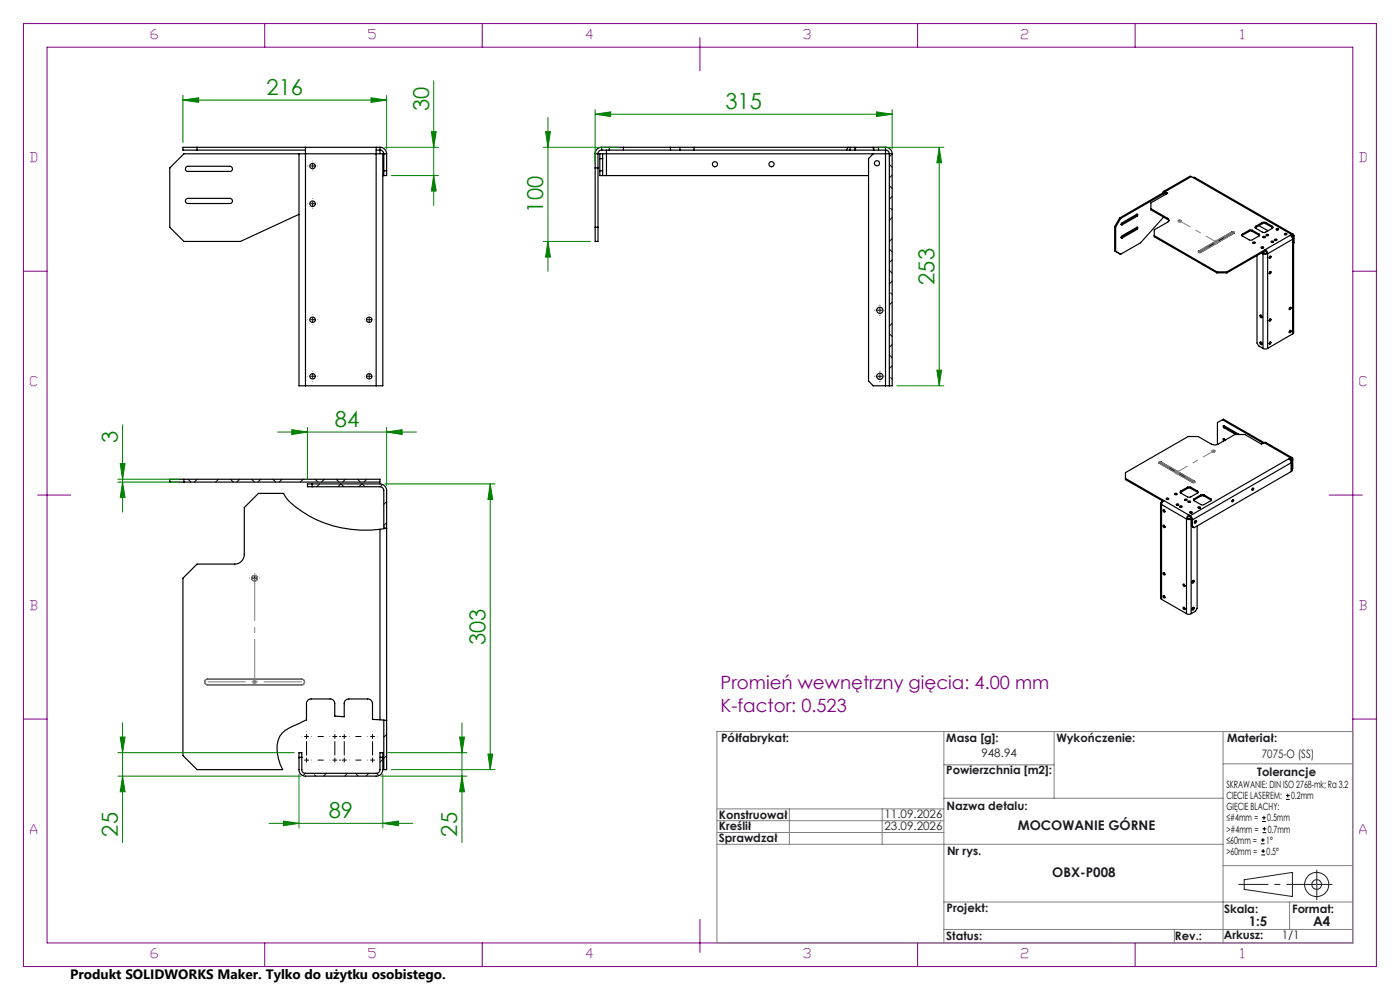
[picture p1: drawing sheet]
<svg xmlns="http://www.w3.org/2000/svg" width="297mm" height="210mm" viewBox="0 0 297 210" stroke-linecap="round" stroke-linejoin="round" font-family="sans-serif">
<g fill="none" stroke="#000" stroke-width=".25">
<path d="M39.5 35.4l.4-.1h8.9a.55 .55 0 0 1 .5 .5 .55 .55 0 0 1-.5 .6h-9.1l-.4-.5zM41.8 31.2v.6M63.4 32.6h1.4M63.4 32.6v49.2h1.4M63.4 32.6h-24.4l-3 3v12.6l3 3h12l12.4-5.7M64.8 31.2v1.4M64.8 32.6h15M64.8 32.6v49.2M79.8 31.2v1.4M79.8 32.6h1.4M79.8 32.6v49.2M79.8 31.8h.8"/>
<path d="M80.6 31.2a1.39 1.39 0 0 1 1.4 1.4M80.6 31.8a.78 .78 0 0 1 .8 .8M80.6 31.8v.8M80.6 31.2h-41.8v.6h26M80.6 31.2v.6M81.2 32.6v49.2h-1.4M81.2 37.2h.2M81.2 32.6h.2M81.4 32.6h.6M81.4 36.2h.6M81.4 32.6v4.6M82 32.6v4.6h-.6"/>
<path d="M126.3 32.6h.6M126.3 32.6v18.6h.6v-18.6M126.3 35.6h.6M127.2 36.2h.6M127.2 33.6h.6M127.6 31.8a.73 .73 0 0 0-.7 .8M127.6 31.2a1.33 1.33 0 0 0-1.3 1.4M127.6 31.2h14.6M127.6 31.8h14.6M127.6 31.2v.6M127.8 37.2h.9M127.8 32.6h.9"/>
<path d="M127.8 32.6h-.6v4.6h.6M127.8 32.6v4.6M128.7 31.8v.8M128.7 32.6h59.2M128.7 37.2h55.6M128.7 32.6v4.6M129.3 31.2v.6M132.3 31.2v.6M142.2 31.2h2.1M142.2 31.8h2.1M142.2 31.2v.6M144.3 31.2h36"/>
<path d="M144.3 31.8h36M144.3 31.2v.6M147.2 31.2v.6M179.9 31.2l-.3 .6M180.3 31.2h1.1M180.3 31.8h1.1M180.3 31.2v.6M181.4 31.2h3.9M181.4 31.8h3.9M181.4 31.2v.6M185.2 32.6l-.9 1v47.2l.9 1h2.7M185.3 31.2h1.1"/>
<path d="M185.3 31.8h1.1M185.3 31.2v.6M186.4 31.2h1.5M186.4 31.8h1.5M186.4 31.2v.6M187.9 31.2a1.39 1.39 0 0 1 1.4 1.4M187.9 31.8a.78 .78 0 0 1 .8 .8M187.9 32.6h.8M187.9 31.8v.8M187.9 31.2v.6M187.9 32.6v49.2M188.7 32.6h.6"/>
<path d="M188.7 32.6v49.2M189.3 32.6v49.2h-.6M252.7 37.5l-.3-.1-5.6 3.2M252.7 37.5l-5.5 3.2M252.7 37.5l.4 .2M253.1 37.7l.3-.1 21 12.1M253.1 37.7l20.9 12M39.5 42.2l.4-.1h8.9a.55 .55 0 0 1 .5 .5 .55 .55 0 0 1-.5 .6h-8.9l-.4-.1-.2-.4zM126.3 48.2h.6M236.5 48.1l.2 .1M236.5 53.2l.2 .1M236.5 48.1v5.1"/>
<path d="M236.5 53.2l1.2 .7M236.7 53.3l1 .6M236.7 48.2v5.1M237.5 46.2l-1 1.9M237.5 46.2l.2 .1M237.7 46.3l-1 1.9M237.8 50.4l.3 .1M241 45.8l-3.2 1.8 .3 .1M241 45.8l.2 .1M241 48.5l.2 .2M241 48.5l-3.2 1.8M241.2 45.5l-.2 .3"/>
<path d="M241.2 48.2l-.2 .3M241.2 48.7l.2-.2-.1-.3-3.2 1.8a.23 .23 0 0 0-.3 .2 .23 .23 0 0 0 .3 .3M241.2 45.9l.2-.2-.1-.3-3.2 1.9a.24 .24 0 0 0-.3 .2 .24 .24 0 0 0 .2 .2h.1M241.2 48.7l-3.1 1.8M241.2 45.9l-3.1 1.8M244.2 44.3l3.5 2M244.9 50l13.3 7.7M246.7 40.9l.2 .2M246.7 40.9l-9.2 5.3M246.8 46.1l-4.8 5.4-4.3 2.4M246.9 41.1l-9.2 5.2M247.2 40.7a.3 .3 0 0 0-.4-.1 .3 .3 0 0 0-.1 .3"/>
<path d="M247.2 40.9h-.3v.2M247.2 40.7l.5 .3-3.5 2v1.5l3.5 2.1M247.2 40.9l-.3 .2M247.2 40.7v.2M247.2 40.9l.3 .2M247.4 41.1l-.1 .1M247.7 46.3a.43 .43 0 0 1 .3 .4 .43 .43 0 0 1-.3 .4l-2.8 1.6v1.5l13.3 7.7M247.7 46.6l.3 .2M247.7 46.3v.3M250 46.8l.1-.1a.25 .25 0 0 1 .3 0 .25 .25 0 0 1 .1 .3l-.3 .1zM250 47h.5M258.2 57.7h2.1"/>
<path d="M258.2 57.7v.2M258.2 57.9h2.1M260.3 57.7v.2M261.3 49.2a.26 .26 0 0 1 .4-.1 .26 .26 0 0 1 .1 .4M261.3 49.5h.5M261.3 49.2l-7 4.1M261.3 49.5l-7 4v-.2M261.3 49.2v.3M261.8 49.5l-7.1 4a.25 .25 0 0 1-.3 .1 .25 .25 0 0 1-.1-.3M263.6 49.7a.19 .19 0 0 0-.2 .2 .19 .19 0 0 0 .2 .2l1.8 .9 1.8-1v-.2l-.1-.1M263.6 49.9l-.1 .1M263.6 49.7v.2"/>
<path d="M265 48.9h.7M265 49.1h.7M265 48.9l-1.4 .8M265 48.9v.2M265 49.1l-1.4 .8M265.7 48.9l1.4 .8M265.7 48.9v.2M265.7 49.1l1.4 .8M265.8 51.4h.1a.23 .23 0 0 1 .2-.1 .23 .23 0 0 1 .1 .3 .22 .22 0 0 1-.3 .1 .22 .22 0 0 1-.1-.3zM265.9 51.6h.3M266.4 48l-.2 .2 .1 .2 1.8 .9 1.9-.9 .1-.2-.2-.2M266.4 48.3l-.1 .1"/>
<path d="M266.4 48v.3M266.7 54.2v18.6l.3 .6 .9 .5M267.1 49.9l.1 .1M267.1 49.7v.2M267.1 47.9l1.9 1.1M267.5 52.4h.1a.23 .23 0 0 1 .3-.1 .23 .23 0 0 1 .1 .3h-.1a.22 .22 0 0 1-.2 .1 .22 .22 0 0 1-.2-.3zM267.6 52.6h.4M267.7 53.6l.2 .2M267.8 47.2h.7M267.8 47.4h.7M267.8 47.2l-1.4 .8M267.8 47.2v.2"/>
<path d="M267.8 47.4l-1.4 .9M267.9 53.5l.2 .2M267.9 53.8h1M267.9 53.8v20.1M268 50.1a.24 .24 0 0 1 .3 0 .24 .24 0 0 1 .1 .3h-.5zM268 50.4h.3M268.1 53.7h.6M268.1 53.7l-.2 .1M268.4 52.9l.5 .5v.4M268.4 53.2l.3 .5M268.4 52.9l-8.1 4.8M268.4 52.9v.3"/>
<path d="M268.4 53.2l-8.1 4.7M268.5 47.2l1.4 .8M268.5 47.2v.2M268.5 47.4l1.4 .9M268.6 49.8a.23 .23 0 0 1 .3-.1 .23 .23 0 0 1 .2 .2l-.4 .1zM268.7 50h.3M268.7 53.7l.2 .1M268.9 53.8v20.1M269.3 57.7l.3-.1 .1 .1a.26 .26 0 0 1-.1 .3 .26 .26 0 0 1-.3 0zM269.3 54.4l.3-.1v.2a.21 .21 0 0 1-.1 .3 .21 .21 0 0 1-.3-.1zM269.5 54.4l-.3 .3M269.5 57.6l-.3 .4"/>
<path d="M269.7 51.2h.5a.23 .23 0 0 1-.3 .3 .23 .23 0 0 1-.2-.3zM269.7 51.4h.4M269.9 48.3l.1 .1M269.9 48v.3M270.4 50.8h.4a.22 .22 0 0 1-.2 .2 .22 .22 0 0 1-.2-.2zM270.4 51h.4M270.8 48.5h.4l-.1 .2a.22 .22 0 0 1-.2 .1 .22 .22 0 0 1-.1-.3zM270.8 48.7h.3M272.5 49.6l.1-.1a.23 .23 0 0 1 .3 0 .23 .23 0 0 1 .1 .2l-.1 .1a.22 .22 0 0 1-.3 0 .22 .22 0 0 1-.1-.2zM272.6 49.8h.3M273.7 49.9l.4 .4 .1 .5M273.7 49.9l-5.3 3"/>
<path d="M273.9 50l.3 .2M274 49.7a.3 .3 0 0 1 .4 0 .3 .3 0 0 1 .1 .3M274 50l.2-.1 .1 .3M274 49.7l-.3 .2M274 49.7v.3M274 50l-.1 .1M274 50l.3 .2M274.2 50.2a.29 .29 0 0 1 .2 .3 .29 .29 0 0 1-.2 .3M274.2 50.8l-5.3 3M274.2 50.8v20M274.2 50.2l-.1 .1M274.3 50.2h.1"/>
<path d="M274.4 50.5v20.2l-.2 .1M274.5 50l-.2 .2M274.5 50l-.1 1.5M267.3 66.8l.3 .1a.25 .25 0 0 1 .1 .3 .25 .25 0 0 1-.2 .2l-.2-.4zM267.3 72.6l.4 .1a.22 .22 0 0 1 .1 .3 .22 .22 0 0 1-.3 .1l-.2-.4zM267.5 66.8l.2 .5M267.5 72.6l.2 .4M267.9 73.9l.5 .1 .5-.1M269.3 67.7l.2-.1a.23 .23 0 0 1 .1 .4 .23 .23 0 0 1-.4 0zM269.3 72.6l.3-.1 .1 .2-.3 .4-.2-.2zM269.5 67.7l-.3 .3M269.5 72.6l-.3 .3"/>
<path d="M273.6 65.3l.1-.1a.23 .23 0 0 1 .1 .3 .23 .23 0 0 1-.3 0zM273.6 70.2l.1-.1a.23 .23 0 0 1 .1 .3 .23 .23 0 0 1-.3 0zM273.6 70.2h.1M273.7 65.2l-.2 .3M273.7 70.1l-.2 .3M274.2 70.8l-5.3 3.1M64.8 81.8h15M187.9 81.8h.8M245.9 98.2l7.1 4.1a.25 .25 0 0 0 .3 .1 .25 .25 0 0 0 .1-.3M245.9 98.2h.4M246.3 98a.28 .28 0 0 0-.3-.1 .28 .28 0 0 0-.1 .3M246.3 98l7.1 4.1"/>
<path d="M246.3 98.2l7.1 4.1v-.2M246.3 98v.2M257.2 95.6a.27 .27 0 0 1 .4-.1 .27 .27 0 0 1 .1 .3h-.1a.24 .24 0 0 1-.3 .1 .24 .24 0 0 1-.1-.3zM257.2 95.8h.4M259.3 89l.2-.1 14.3 8.2M259.3 89l-1 .6v4.7M259.3 89l8.7 5M259.6 93.1h-.1l.1 .4M259.6 90.3l3.3 1.9M259.6 90.3h-.1l.1 .4M259.6 93.1l.4 .2M259.6 90.7l2.5 1.5"/>
<path d="M259.7 90.3l.2 .3M259.7 93.1l.2 .3M259.9 90.6l-.3 .1M259.9 90.6l2.7 1.6M273.4 97.3l.4 .4 .1 .5M273.4 97.3l-20.9 12.1M273.6 97.4l.3 .2M273.8 97.1a.3 .3 0 0 1 .3 0 .3 .3 0 0 1 .1 .3M273.8 97.4l.2-.1v.2M273.8 97.1l-.4 .2M273.8 97.1v.3M273.8 97.4l-.2 .1"/>
<path d="M273.8 97.4l.2 .1M273.9 97.6a.29 .29 0 0 1 .2 .3 .29 .29 0 0 1-.2 .3M273.9 98.2l-20.9 12.1M273.9 98.2v1.8M273.9 97.6l-.1 .1M274 97.5v.2M274.1 97.1l-5.6-3.3-.9 .4-3.5-2h-2.1l-3.6 2a1.5 1.5 0 0 1-1.4 0l-2.8-1.6h-2.1l-13.3 7.7v1.4l7.9 4.6M274.1 97.9v2l-.2 .1M274.2 97.4l-.2 .1M274.2 97.4v2h-.1M36 101.7h44.6v.6h-44.6zM39 101.7v.6"/>
<path d="M66.2 102.6v.6M80.6 112.3a23.5 23.5 0 0 1-19.6-6.4l-.9-1.2h-5.3l-3 3v9.9a2.05 2.05 0 0 1-2 2.1h-8l-3 3v37.6l3 3h18.2a8.1 8.1 0 0 1-.7-7.1 8.1 8.1 0 0 1 4.2-2.8l1.5-.7v-3.4a.96 .96 0 0 1 1-1h4a.96 .96 0 0 1 1 1v2.6l2 .1v-2.7a.96 .96 0 0 1 1-1h4a1.02 1.02 0 0 1 1 1v3.3l1.6 .1M80.6 112.3v40.4M81.4 112.1v-8a.85 .85 0 0 0-.8-.9h-15.4v-.6h15.4a1.45 1.45 0 0 1 1.4 1.5v59.2h-.6v-10.6M82 112l-1.4 .3M238.8 101.5l13.4 7.7M246.2 106.7v20.2l.2 .2M246.4 106.5a.29 .29 0 0 0-.2 .2 .29 .29 0 0 0 .2 .3M246.4 107l5.3 3.1M246.4 107v20.1M246.4 106.5h.2M246.7 106.3l-.3 .2"/>
<path d="M246.8 111.4a.24 .24 0 0 1 .3 .2 .24 .24 0 0 1-.2 .3zM246.8 108.2h.2l.2 .3a.26 .26 0 0 1-.4 0 .26 .26 0 0 1 0-.3zM246.9 106.2l-.3 .3-.2 .5M246.9 108.2l.3 .3M246.9 111.4l.3 .4M247.5 105.7h.4a.22 .22 0 0 1-.2 .3 .22 .22 0 0 1-.2-.3zM247.5 105.9h.4M249.2 104.7l.3-.1a.17 .17 0 0 1 .2 .2 .17 .17 0 0 1-.2 .1l-.3-.1zM249.3 104.9h.3M249.6 106.9l.4 .1a.22 .22 0 0 1-.2 .2 .22 .22 0 0 1-.2-.3zM249.6 107.2h.4M250.2 107.4l.1-.1a.22 .22 0 0 1 .3 0 .22 .22 0 0 1 .1 .3h-.4z"/>
<path d="M250.3 107.6h.4M250.5 104.2l-.1 .1v.3l1.7 .9 .5-.1 1.5-.8 .1-.3-.2-.1M250.5 104.4l-.1 .1M250.5 104.2v.2M251.4 105.9h.4a.22 .22 0 0 1-.3 .3 .22 .22 0 0 1-.1-.3zM251.4 106.1h.3M251.7 110.1h1M251.7 110.1v20.1M251.9 110h.6M251.9 103.4h.7M251.9 103.6h.7M251.9 110l-.2 .1"/>
<path d="M251.9 103.4l-1.4 .8M251.9 103.4v.2M251.9 103.6l-1.4 .8M252 106.4l.1-.1a.22 .22 0 0 1 .3 0 .22 .22 0 0 1 .1 .2 .26 .26 0 0 1-.3 .1 .26 .26 0 0 1-.2-.2zM252.1 106.5h.3M252.2 109.2l-.4 .4-.1 .5M252.2 109.5l-.3 .5M252.2 109.2v.3M252.2 109.2l.3 .2M252.2 109.5l.3 .1M252.4 108.5h.1a.22 .22 0 0 1 .3 0 .22 .22 0 0 1 0 .3h-.4zM252.4 108.8h.4"/>
<path d="M252.5 109.4l.4 .5 .1 .4M252.5 109.6l.3 .5M252.5 109.4v.2M252.5 110l.2 .1M252.6 103.4l1.4 .8M252.6 103.4v.2M252.6 103.6l1.4 .8M252.7 110.1v20.1M252.7 109.8l-.2 .2M252.8 110.1l.2 .2M252.8 111.6l.2 .1M252.8 110.1v1.5"/>
<path d="M252.8 110.1h-.1M252.8 111.6l.5 .3M253 111.7l.3 .2M253 110.3v1.4M253.3 105.8l-.1 .2 .1 .2 1.7 .9h.3l1.6-.9 .1-.2-.1-.2M253.3 106l-.1 .1M253.3 105.8v.2M253.5 110.5l-.1 .2M253.5 110.5l.2-.1a.28 .28 0 0 1 .1 .4 .28 .28 0 0 1-.4 .1zM253.6 110.4l-.2 .5M254 111.6v17.4l-.4 .6-.9 .6M254 104.4l.1 .1"/>
<path d="M254 104.2v.2M254.2 107.5a.23 .23 0 0 1 .3 0 .23 .23 0 0 1 .1 .3l-.4-.1zM254.2 107.8h.4M254.7 105h.7M254.7 105.2h.7M254.7 105l-1.4 .8M254.7 105v.2M254.7 105.2l-1.4 .8M255.4 105l1.5 .8M255.4 105v.2M255.4 105.2l1.5 .8M256.9 106l.1 .1"/>
<path d="M256.9 105.8v.2M261.4 106.1l.1-.1a.22 .22 0 0 1 .2 .3 .22 .22 0 0 1-.4 0zM261.5 106l-.2 .3M265.7 103.6h.3l-.3 .4-.1-.1zM265.7 103.6l-.1 .2M273.9 100l-20.6 11.9M246.4 127.1l5.3 3.1M246.8 121.5a.3 .3 0 0 1 .3 .1 .3 .3 0 0 1-.1 .4l-.2-.2zM246.8 126.4a.27 .27 0 0 1 .3 .1 .27 .27 0 0 1-.1 .4l-.2-.2zM246.9 121.5l.3 .3M246.9 126.4l.3 .3M247 126.4l-.1 .1"/>
<path d="M251 124h.3l.1 .3a.28 .28 0 0 1-.4 0 .28 .28 0 0 1 0-.3zM251 128.9v-.1a.24 .24 0 0 1 .3 .2 .24 .24 0 0 1-.2 .3zM251.2 123.9l.2 .4M251.2 128.8l.2 .4M251.7 130.2l.4 .1 .6-.1M253 123.3a.2 .2 0 0 1 .3-.2 .2 .2 0 0 1 0 .4 .21 .21 0 0 1-.2 .2 .21 .21 0 0 1-.2-.2zM253 129a.2 .2 0 0 1 .3-.2 .2 .2 0 0 1 0 .4 .21 .21 0 0 1-.2 .2 .21 .21 0 0 1-.2-.2zM253.2 123.1l-.3 .5M253.2 128.8l-.3 .5M43.5 144.3l.5-.2h20a.6 .6 0 0 1 .6 .6 .6 .6 0 0 1-.6 .6h-20l-.5-.4zM63.4 159.7h.6v3.6a.73 .73 0 0 0 .8 .7h15a.73 .73 0 0 0 .8-.7v-3.6h.6v3.6a1.33 1.33 0 0 1-1.4 1.3h-15a1.33 1.33 0 0 1-1.4-1.3zM80.6 152.7l1.4 .1"/>
<path d="M63.4 160.6h.6M80.6 160.6h.6"/>
<circle cx="66.3" cy="35.2" r=".57"/>
<circle cx="151.7" cy="34.8" r=".55"/>
<circle cx="163.7" cy="34.8" r=".55"/>
<circle cx="186" cy="34.6" r=".56"/>
<circle cx="66.3" cy="43.2" r=".58"/>
<circle cx="66.3" cy="79.8" r=".57"/>
<circle cx="66.3" cy="67.8" r=".57"/>
<circle cx="78.3" cy="67.8" r=".57"/>
<circle cx="78.3" cy="79.8" r=".57"/>
<circle cx="186.6" cy="65.8" r=".66"/>
<circle cx="186.6" cy="79.8" r=".66"/>
<circle cx="54" cy="122.6" r=".6"/>
</g>
<g fill="none" stroke="#000" stroke-width=".21">
<path d="M181.7 31.2l-.3 .4M185 31.2l.3 .4M188.7 39.4l.6 .6M188.7 34.9l.6 .6M189.3 32.7l-.6 .6M189.3 37.1l-.6 .6M188.7 57.4l.6 .6M188.7 52.8l.6 .6M188.9 44.2l.4 .3M189.3 41.7l-.6 .6M189.3 46.1l-.6 .6M189.3 50.6l-.6 .6"/>
<path d="M189.3 55.1l-.6 .6M189.3 59.6l-.6 .6M188.7 75.3l.6 .6M188.7 70.8l.6 .6M188.9 62.2l.4 .2M189.3 64.1l-.6 .6M189.3 68.6l-.6 .6M189.3 73.1l-.6 .6M189.3 77.6l-.6 .6M188.9 80.1l.4 .3M39.9 101.7l.6 .6M41.8 101.7l-.6 .6"/>
<path d="M46.4 101.7l-.6 .6M48.9 101.7l.6 .6M50.8 101.7l-.6 .6M53.4 101.7l.6 .6M55.3 101.7l-.6 .6M57.9 101.7l.6 .6M59.8 101.7l-.6 .6M64.3 101.7l-.6 .6M66.9 101.7l.6 .6M67.8 102.6l-.6 .6M68.8 101.7l-.6 .6M71.3 101.7l.6 .6"/>
<path d="M72.3 102.6l-.6 .6M72.4 102.6l.6 .6M73.3 101.7l-.6 .6M75.8 101.7l.6 .6M76.8 102.6l-.6 .6M76.8 102.6l.6 .6M77.8 101.7l-.6 .6M81.1 102.8l-.4 .4M81.4 111.7l.4 .4M82 106.4l-.6 .6M82 110.9l-.6 .6M82 155.8l-.6 .6"/>
<path d="M63.7 160.6l-.3 .3M64.8 164l-.5 .5M66.7 164.4l.3 .2M69.3 164l-.6 .6M73.7 164l-.6 .6M75.4 164l.6 .6M78.2 164l-.6 .6M79.9 164l.5 .5M81 160.6l.2 .3M81.2 161.1l-.6 .6M82 160.3l-.6 .6M267.5 179h.8"/>
<path d="M267.5 178.2h.8M267.8 174.3h.7M267.8 173.5h.7M267.8 176.6h.8M267.8 175.8h.8M267.9 177.8v.8M268.1 173.1v.8M268.2 175.4v.8M272.8 169.6h.8M272.8 168.8h.8M273.2 168.3v.8M267.6 181.4h.8"/>
<path d="M267.6 180.5h.8M268 180.1v.8"/>
</g>
<path d="M38.8 21.2l3.3-.5v1zM38.8 20.2v10M38.8 21.2h43.2M82 20.2v11.4" fill="none" stroke="#008000" stroke-width=".21"/>
<g fill="none" stroke="#191924" stroke-width=".21">
<path d="M263.9 186.6l10.3-1.5v5.1l-10.3-1.5z"/>
<circle cx="279.3" cy="187.6" r="1.03"/>
<circle cx="279.3" cy="187.6" r="2.57"/>
</g>
<path d="M279.3 187.6h-16.7" fill="none" stroke="#191924" stroke-width=".21" stroke-dasharray="6.3 1.3 1.3 1.3" stroke-dashoffset="-.1" stroke-linecap="butt"/>
<path d="M279.3 187.6h3.3M279.3 187.6v3.3M279.3 187.6v-3.1" fill="none" stroke="#191924" stroke-width=".21" stroke-dasharray="6.3 1.3 1.3 1.3" stroke-linecap="butt"/>
<g fill="none" stroke="#800080" stroke-width=".21">
<path d="M5 5h287v200h-287zM10 10h277v190h-277zM56.2 5v5M102.3 5v5M148.5 8v7M194.7 5v5M240.8 5v5M5 57.5h5M287 57.5h5M8 105h7M282 105h7M5 152.5h5"/>
<path d="M287 152.5h5M148.5 195v7M56.2 200v5M102.3 200v5M194.7 200v5M240.8 200v5"/>
</g>
<g fill="none" stroke="#808080" stroke-width=".21">
<path d="M152.1 155.2h134.9v44.8h-134.9zM200.2 155.2v44.8M223.6 155.2v14.1M259.5 155.2v44.8M152.1 176.6h48.1M152.1 174.1h48.1M152.1 171.6h48.1M152.1 179.1h107.4M167.5 171.6v7.5M187.1 171.6v7.5M200.2 169.3h59.3M200.2 162.2h23.4"/>
<path d="M259.5 162h27.5M200.2 197.2h86.8M200.2 191.3h86.8M249.1 197.2v2.8M259.5 183.6h27.5M273.6 191.3v5.9"/>
</g>
<path d="M38.8 21.2l3.3-.5v1z" fill="#008000"/>
<path d="M78.7 20.7l3.3 .5-3.3 .5z" fill="none" stroke="#008000" stroke-width=".21"/>
<path d="M78.7 20.7l3.3 .5-3.3 .5z" fill="#008000"/>
<path d="M92 17.1v26.5M81.6 31.2h11.4M83 37.2h10M91.5 27.9h1l-.5 3.3z" fill="none" stroke="#008000" stroke-width=".21"/>
<path d="M91.5 27.9h1l-.5 3.3z" fill="#008000"/>
<path d="M92 37.2l.5 3.3h-1z" fill="none" stroke="#008000" stroke-width=".21"/>
<path d="M92 37.2l.5 3.3h-1z" fill="#008000"/>
<path d="M57.1 174.7h30.5M60.1 174.2l3.3 .5-3.3 .4zM63.4 164.2v11.4M81.2 164.2v11.4" fill="none" stroke="#008000" stroke-width=".21"/>
<g fill="none" stroke="#000" stroke-width=".21" stroke-dasharray="15.2 1.3 1.3 1.3" stroke-linecap="butt">
<path d="M66.3 35.2v-.5M66.3 35.2h-.5M66.3 35.2v.5M66.3 35.2h.5M66.3 34.2v-.1M66.3 36.2v.1M67.3 35.2h.1M66.3 43.2v-.5M66.3 43.2h-.5M66.3 43.2v.5M66.3 43.2h.5M66.3 42.2v-.1"/>
<path d="M66.3 44.2v.1M67.3 43.2h.1M66.3 67.8v-.5M66.3 67.8h-.5M66.3 67.8v.5M66.3 67.8h.5M66.3 66.8v-.1M66.3 68.8v.1M66.3 79.8v-.5M66.3 79.8h-.5M66.3 79.8v.5M66.3 79.8h.5"/>
<path d="M66.3 78.8v-.1M67.3 67.8h.1M67.3 79.8h.1M78.3 67.8v-.5M78.3 67.8h-.5M78.3 67.8v.5M78.3 67.8h.5M78.3 66.8v-.1M78.3 68.8v.1M78.3 79.8v-.5M78.3 79.8h-.5M78.3 79.8v.5"/>
<path d="M78.3 79.8h.5M78.3 78.8v-.1M79.3 67.8h.1M79.3 79.8h.1M66.3 80.8v.1M78.3 80.8v.1"/>
</g>
<path d="M60.1 174.2l3.3 .5-3.3 .4z" fill="#008000"/>
<path d="M81.2 174.7l3.3-.5v.9z" fill="none" stroke="#008000" stroke-width=".21"/>
<path d="M81.2 174.7l3.3-.5v.9z" fill="#008000"/>
<path d="M25 159.7h37.4M25.5 156.3h1l-.5 3.4zM26 153.3v25.4M25 164.6h38.8" fill="none" stroke="#008000" stroke-width=".21"/>
<path d="M25.5 156.3h1l-.5 3.4z" fill="#008000"/>
<path d="M26 164.6l.5 3.3h-1z" fill="none" stroke="#008000" stroke-width=".21"/>
<path d="M26 164.6l.5 3.3h-1z" fill="#008000"/>
<path d="M82.2 159.7h16.8M97.5 156.3h1l-.5 3.4zM98 153.3v25.4M80.8 164.6h18.2" fill="none" stroke="#008000" stroke-width=".21"/>
<path d="M97.5 156.3h1l-.5 3.4z" fill="#008000"/>
<path d="M98 164.6l.5 3.3h-1z" fill="none" stroke="#008000" stroke-width=".21"/>
<path d="M98 164.6l.5 3.3h-1z" fill="#008000"/>
<path d="M58.9 91.6h29.5M61.9 91.1l3.3 .5-3.3 .6zM65.2 90.7v11M82 90.7v12.3" fill="none" stroke="#008000" stroke-width=".21"/>
<path d="M61.9 91.1l3.3 .5-3.3 .6z" fill="#008000"/>
<path d="M82 91.6l3.3-.5v1.1z" fill="none" stroke="#008000" stroke-width=".21"/>
<path d="M82 91.6l3.3-.5v1.1z" fill="#008000"/>
<path d="M81.6 102.6h23.4M104 102.6l.5 3.4h-1zM104 102.6v60.7M83 163.3h22" fill="none" stroke="#008000" stroke-width=".21"/>
<path d="M104 102.6l.5 3.4h-1z" fill="#008000"/>
<path d="M103.5 159.9h1l-.5 3.4z" fill="none" stroke="#008000" stroke-width=".21"/>
<path d="M103.5 159.9h1l-.5 3.4z" fill="#008000"/>
<path d="M25.5 98.3h1l-.5 3.4zM26 90.1v18.5M25 101.7h13M25 102.3h13" fill="none" stroke="#008000" stroke-width=".21"/>
<path d="M25.5 98.3h1l-.5 3.4z" fill="#008000"/>
<path d="M26 102.3l.5 3.2h-1z" fill="none" stroke="#008000" stroke-width=".21"/>
<path d="M26 102.3l.5 3.2h-1z" fill="#008000"/>
<path d="M53.5 144.7h1M53.7 144.3l.7 .7M54 144.1v1.1M54.4 144.3l-.7 .7" fill="none" stroke="#808080" stroke-width=".21"/>
<path d="M115.3 31.2h15.9M116.2 24.9v32.7M115.3 51.2h9.9M116.2 51.2l.6 3.3h-1.1z" fill="none" stroke="#008000" stroke-width=".21"/>
<g fill="none" stroke="#808080" stroke-width=".25">
<path d="M43.5 144.3l.4-.2h20.1a.6 .6 0 0 1 .6 .6 .6 .6 0 0 1-.6 .6h-20a.61 .61 0 0 1-.5-.4 .61 .61 0 0 1 0-.6z"/>
<circle cx="54" cy="122.7" r=".6"/>
</g>
<g fill="none" stroke="#000" stroke-width=".21" stroke-dasharray="15.2 1.3 1.3 1.3" stroke-linecap="butt">
<path d="M53 122.6h-.1M54 122.6v.5M54 122.6h-.5M54 122.6v-.5M54 122.6h.5M54 123.6v.1M54 121.6v-.1M55 122.6h.1M65 156.2v.5M65 156.2h-.5M65 156.2v-.5M65 156.2h.5"/>
<path d="M65 157.2v3M71 156.2v.5M71 156.2h-.5M71 156.2v-.5M71 156.2h.5M71 157.2v3M73 156.2v.5M73 156.2h-.5M73 156.2v-.5M73 156.2h.5M73 157.2v3M79 156.2v.5"/>
<path d="M79 156.2h-.5M79 156.2v-.5M79 156.2h.5M79 157.2v3M80 156.2h.1M65 161.2v.5M65 161.2h-.5M65 161.2v-.5M65 161.2h.5M65 162.2v.1M71 161.2v.5M71 161.2h-.5"/>
<path d="M71 161.2v-.5M71 161.2h.5M71 162.2v.1M73 161.2v.5M73 161.2h-.5M73 161.2v-.5M73 161.2h.5M73 162.2v.1M79 161.2v.5M79 161.2h-.5M79 161.2v-.5M79 161.2h.5"/>
<path d="M79 162.2v.1M80 161.2h.1"/>
</g>
<path d="M72 156.2h.1M72 161.2h.1" fill="none" stroke="#000" stroke-width=".21" stroke-dasharray="15.2 1.3 1.3 1.3"/>
<path d="M66 156.2h4M74 156.2h4M66 161.2h4M74 161.2h4" fill="none" stroke="#000" stroke-width=".21" stroke-dasharray="15.2 1.3 1.3 1.3" stroke-dashoffset="15.1" stroke-linecap="butt"/>
<path d="M44 144.6h20" fill="none" stroke="#808080" stroke-width=".21" stroke-dasharray="15.2 1.3 1.3 1.3" stroke-dashoffset="7.1" stroke-linecap="butt"/>
<path d="M54 144.6v-22" fill="none" stroke="#808080" stroke-width=".21" stroke-dasharray="15.2 1.3 1.3 1.3" stroke-dashoffset="6.1" stroke-linecap="butt"/>
<path d="M116.2 51.2l.6 3.3h-1.1z" fill="#008000"/>
<path d="M115.7 27.9h1.1l-.6 3.3z" fill="none" stroke="#008000" stroke-width=".21"/>
<path d="M115.7 27.9h1.1l-.6 3.3z" fill="#008000"/>
<path d="M126.3 24.2l3.2-.5v1zM126.3 23.2v11.4M126.3 24.2h63M189.3 23.2v8.4" fill="none" stroke="#008000" stroke-width=".21"/>
<path d="M126.3 24.2l3.2-.5v1z" fill="#008000"/>
<path d="M185.9 23.7l3.4 .5-3.4 .5z" fill="none" stroke="#008000" stroke-width=".21"/>
<path d="M185.9 23.7l3.4 .5-3.4 .5z" fill="#008000"/>
<path d="M186.3 31.2h13.9M199.2 31.2l.5 3.3h-.9zM199.2 31.2v50.6M190.3 81.8h9.9" fill="none" stroke="#008000" stroke-width=".21"/>
<path d="M199.2 31.2l.5 3.3h-.9z" fill="#008000"/>
<path d="M198.8 78.5h.9l-.5 3.3z" fill="none" stroke="#008000" stroke-width=".21"/>
<path d="M198.8 78.5h.9l-.5 3.3z" fill="#008000"/>
<path d="M257.5 51.4h1M257.7 51l.7 .7M258 50.9v1M258.4 51l-.7 .7M249.3 99.8l.7 .7M249.7 99.7v1M250 99.8l-.7 .7M249.2 100.2h1" fill="none" stroke="#808080" stroke-width=".21"/>
<path d="M250 46.8l.4-.1a.24 .24 0 0 1-.1 .4 .24 .24 0 0 1-.3-.3zM254.2 53.4l7.1-4.2 .6 .1-.1 .2-7.1 4h-.4zM245.8 98.1l.2-.1h.3l7.2 4.2-.3 .2-.2-.1zM257.2 95.6l.1-.1a.26 .26 0 0 1 .4 0 .26 .26 0 0 1 0 .4 .26 .26 0 0 1-.4-.1l-.2-.1z" fill="none" stroke="#808080" stroke-width=".25"/>
<g fill="none" stroke="#000" stroke-width=".21" stroke-dasharray="15.2 1.3 1.3 1.3" stroke-linecap="butt">
<path d="M185.7 65.8h-.2M185.7 79.8h-.2M186.7 65.8v-.5M186.7 65.8h-.5M186.7 65.8v.5M186.7 65.8h.5M186.7 64.8v-.1M186.7 66.8v.2M186.7 79.8v-.5M186.7 79.8h-.5M186.7 79.8v.5M186.7 79.8h.5"/>
<path d="M186.7 78.8v-.1M187.7 65.8h.1M187.7 79.8h.1M186.7 80.8v.2"/>
</g>
<path d="M254.5 53.4l7.1-4.1M246.1 98.1l7.1 4.1" fill="none" stroke="#808080" stroke-width=".21" stroke-dasharray="15.2 1.3 1.3 1.3" stroke-dashoffset="13.1" stroke-linecap="butt"/>
<path d="M258 51.4l-7.7-4.5M249.7 100.2l7.8-4.5" fill="none" stroke="#808080" stroke-width=".21" stroke-dasharray="15.2 1.3 1.3 1.3" stroke-dashoffset="12.7" stroke-linecap="butt"/>
<g font-size="4.7" fill="#008000">
<text x="56.6" y="20.2">216</text>
<text x="91" y="23.6" transform="rotate(-90 91 23.6)">30</text>
<text x="153.9" y="23.2">315</text>
<text x="115.3" y="45.1" transform="rotate(-90 115.3 45.1)">100</text>
<text x="198.3" y="60.4" transform="rotate(-90 198.3 60.4)">253</text>
<text x="25" y="94" transform="rotate(-90 25 94)">3</text>
<text x="71" y="90.6">84</text>
<text x="103" y="136.8" transform="rotate(-90 103 136.8)">303</text>
<text x="69.7" y="173.6">89</text>
<text x="25" y="177.4" transform="rotate(-90 25 177.4)">25</text>
<text x="97" y="177.4" transform="rotate(-90 97 177.4)">25</text>
</g>
<g font-size="3.9" fill="#800080">
<text x="152.9" y="146.1">Promień wewnętrzny gięcia: 4.00 mm</text>
<text x="152.9" y="151">K-factor: 0.523</text>
</g>
<text font-size="2.9" x="14.9" y="207.6">Produkt SOLIDWORKS Maker. Tylko do użytku osobistego.</text>
<g font-size="2.8" fill="#800080">
<text x="32" y="8.2">6</text>
<text x="78.2" y="8.2">5</text>
<text x="124.4" y="8.2">4</text>
<text x="170.5" y="8.2">3</text>
<text x="216.7" y="8.2">2</text>
<text x="263.2" y="8.2">1</text>
<text x="6.5" y="34.4">D</text>
<text x="288.5" y="34.4">D</text>
<text x="6.5" y="81.9">C</text>
<text x="288.5" y="81.9">C</text>
<text x="6.5" y="129.4">B</text>
<text x="288.5" y="129.4">B</text>
<text x="6.5" y="176.9">A</text>
<text x="288.5" y="176.9">A</text>
<text x="32" y="203.2">6</text>
<text x="78.2" y="203.2">5</text>
<text x="124.4" y="203.2">4</text>
<text x="170.5" y="203.2">3</text>
<text x="216.7" y="203.2">2</text>
<text x="263.2" y="203.2">1</text>
</g>
<g font-size="2.8" fill="#191924">
<text x="215.9" y="176">MOCOWANIE GÓRNE</text>
<text x="223.2" y="186">OBX-P008</text>
<text x="264.9" y="196.5">1:5</text>
<text x="278.6" y="196.5">A4</text>
</g>
<g font-size="2.5" fill="#191924">
<text x="153" y="157.5">Półfabrykat:</text>
<text x="200.7" y="157.5">Masa [g]:</text>
<text x="208.2" y="160.6">948.94</text>
<text x="224.1" y="157.5">Wykończenie:</text>
<text x="260.3" y="157.5">Materiał:</text>
<text x="267.7" y="160.8">7075-O (SS)</text>
<text x="200.7" y="164.3">Powierzchnia [m2]:</text>
<text x="266.7" y="164.5">Tolerancje</text>
<text x="152.5" y="173.6">Konstruował</text>
<text x="187.6" y="173.5">11.09.2026</text>
<text x="200.8" y="171.9">Nazwa detalu:</text>
<text x="152.5" y="176">Kreślił</text>
<text x="152.5" y="178.5">Sprawdzał</text>
<text x="187.6" y="176">23.09.2026</text>
<text x="200.9" y="181.3">Nr rys.</text>
<text x="200.8" y="193.5">Projekt:</text>
<text x="259.7" y="193.6">Skala:</text>
<text x="274.1" y="193.6">Format:</text>
<text x="200.7" y="199.3">Status:</text>
<text x="249.3" y="199.3">Rev.:</text>
<text x="259.6" y="199.2">Arkusz:</text>
<text x="271.9" y="199.2">1/1</text>
</g>
<g font-size="2.1">
<text x="260.2" y="167.2">SKRAWANIE: DIN ISO 2768-mk; Ra 3.2</text>
<text x="260.2" y="171.9">GIĘCIE BLACHY:</text>
<text x="260.2" y="169.5">CIECIE LASEREM:</text>
<text x="273.9" y="169.5">0.2mm</text>
<text x="260.2" y="174.3">≤#4mm =</text>
<text x="260.2" y="176.6">&gt;#4mm =</text>
<text x="260.2" y="179">≤60mm =</text>
<text x="268.6" y="179">1°</text>
<text x="268.9" y="174.3">0.5mm</text>
<text x="268.9" y="176.6">0.7mm</text>
<text x="260.2" y="181.3">&gt;60mm =</text>
<text x="268.7" y="181.3">0.5°</text>
</g>
</svg>
